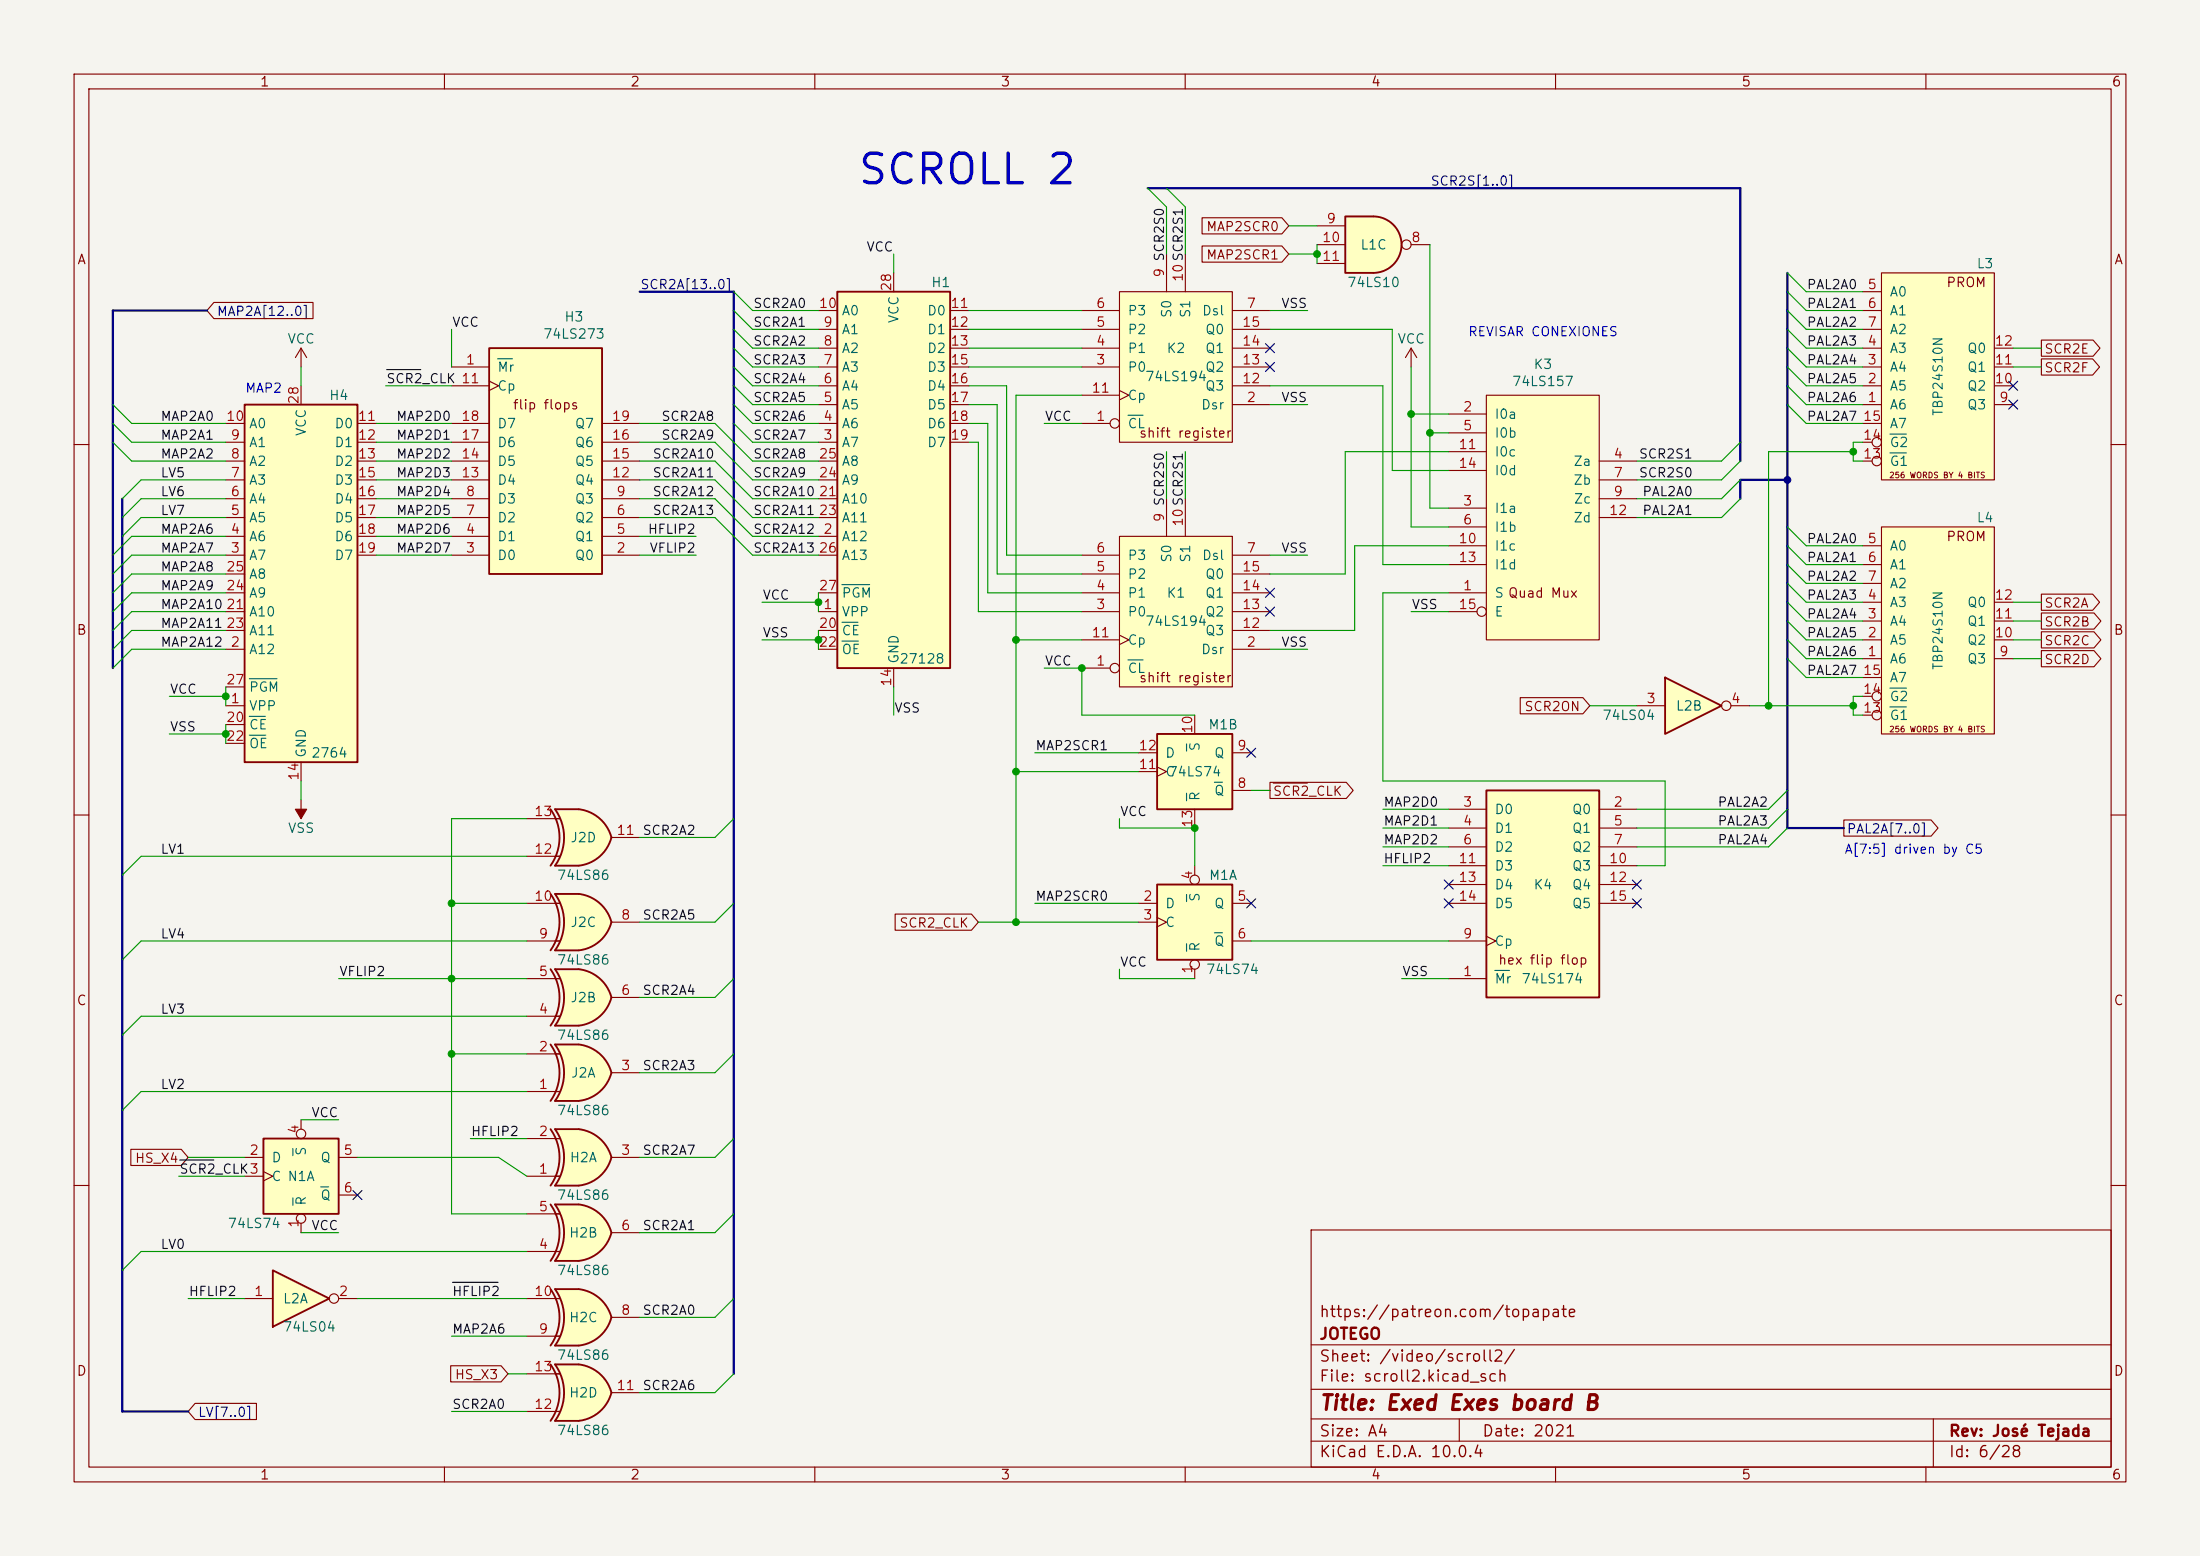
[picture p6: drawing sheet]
<svg xmlns="http://www.w3.org/2000/svg" width="297mm" height="210mm" viewBox="0 0 297 210" stroke-linecap="round" stroke-linejoin="round" font-family="sans-serif">
<path d="M0 0h297v210h-297z" fill="#f5f4ef" stroke="#f5f4ef" stroke-width=".14"/>
<g fill="none" stroke="#840000" stroke-width=".15">
<path d="M10 10h277v190h-277zM12 12h273v186h-273zM60 10v2M110 10v2M160 10v2M210 10v2M260 10v2M10 60h2M285 60h2M10 110h2M285 110h2M10 160h2"/>
<path d="M177 166h108v32h-108zM285 160h2M60 198v2M110 198v2M160 198v2M177 194.5h108M177 191.5h108M177 187.5h108M177 181.5h108M197 191.5v3M210 198v2M260 198v2"/>
<path d="M261 191.5v6.5"/>
</g>
<path d="M66 47h15.3v30.5h-15.3z" fill="#ffffc2"/>
<path d="M66 47h15.3v30.5h-15.3z" fill="none" stroke="#840000" stroke-width=".25"/>
<g fill="none" stroke="#840000" stroke-width=".15">
<path d="M61 49.5h5M61 52.1h5M61 59.7h5M61 57.2h5M66 51.4l1.3 .7-1.3 .6M81.3 59.7h5.1M81.3 57.2h5.1M61 74.9h5M61 72.4h5M61 69.9h5M61 67.3h5M61 64.8h5"/>
<path d="M61 62.2h5M81.3 74.9h5.1M81.3 72.4h5.1M81.3 69.9h5.1M81.3 67.3h5.1M81.3 64.8h5.1M81.3 62.2h5.1"/>
</g>
<path d="M67.2 48.4h2" fill="none" stroke="#006464" stroke-width=".15"/>
<path d="M74.9 152.4h3.2M74.9 160h3.2" fill="none" stroke="#ffffc2" stroke-width=".14"/>
<g fill="#ffffc2" stroke="#ffffc2" stroke-width=".14">
<path d="M78.1 152.4a5.2 5.2 0 0 1 4.4 3.8l-5 1.4z"/>
<path d="M77.6 154.9l4.9 1.3a5.1 5.1 0 0 1-4.4 3.8z"/>
</g>
<path d="M74.9 152.4h3.2v7.6h-3.2a6.6 6.6 0 0 0 0-7.6z" fill="#ffffc2"/>
<path d="M74.3 152.4a6.6 6.6 0 0 1 0 7.6M78.1 152.4h-3.2a6.6 6.6 0 0 1 0 7.6h3.2M78.1 152.4a5.2 5.2 0 0 1 4.4 3.8 5.2 5.2 0 0 1-4.4 3.8" fill="none" stroke="#840000" stroke-width=".25"/>
<path d="M71.1 158.8h4.5M71.1 153.7h4.5M82.5 156.2h3.9" fill="none" stroke="#840000" stroke-width=".15"/>
<path d="M74.9 138.4h3.2M74.9 130.8h3.2" fill="none" stroke="#ffffc2" stroke-width=".14"/>
<g fill="#ffffc2" stroke="#ffffc2" stroke-width=".14">
<path d="M78.1 130.8a5.2 5.2 0 0 1 4.4 3.8l-5 1.4z"/>
<path d="M77.6 133.3l4.9 1.3a5.1 5.1 0 0 1-4.4 3.8z"/>
</g>
<path d="M74.9 130.8h3.2v7.6h-3.2a6.6 6.6 0 0 0 0-7.6z" fill="#ffffc2"/>
<path d="M74.3 130.8a6.6 6.6 0 0 1 0 7.6M78.1 130.8h-3.2a6.6 6.6 0 0 1 0 7.6h3.2M78.1 130.8a5.2 5.2 0 0 1 4.4 3.8 5.2 5.2 0 0 1-4.4 3.8" fill="none" stroke="#840000" stroke-width=".25"/>
<path d="M71.1 137.2h4.5M71.1 132.1h4.5M82.5 134.6h3.9" fill="none" stroke="#840000" stroke-width=".15"/>
<path d="M200.7 53.3h15.2v33.1h-15.2z" fill="#ffffc2"/>
<g fill="none" stroke="#840000" stroke-width=".15">
<path d="M195.6 55.9h5.1M195.6 58.4h5.1M200.7 53.3h15.2v33.1h-15.2zM195.6 68.6h5.1M195.6 71.1h5.1M195.6 73.7h5.1M195.6 61h5.1M195.6 76.2h5.1M195.6 63.5h5.1M215.9 62.2h5.1M215.9 64.8h5.1M215.9 67.3h5.1"/>
<path d="M215.9 69.9h5.1M195.6 80h5.1M195.6 82.6h3.8"/>
<circle cx="200" cy="82.5" r=".63"/>
</g>
<path d="M74.9 148.6h3.2M74.9 141h3.2" fill="none" stroke="#ffffc2" stroke-width=".14"/>
<g fill="#ffffc2" stroke="#ffffc2" stroke-width=".14">
<path d="M78.1 141a5.2 5.2 0 0 1 4.4 3.8l-5 1.3z"/>
<path d="M77.6 143.5l4.9 1.3a5.1 5.1 0 0 1-4.4 3.8z"/>
</g>
<path d="M74.9 141h3.2v7.6h-3.2a6.6 6.6 0 0 0 0-7.6z" fill="#ffffc2"/>
<path d="M74.3 141a6.6 6.6 0 0 1 0 7.6M78.1 141h-3.2a6.6 6.6 0 0 1 0 7.6h3.2M78.1 141a5.2 5.2 0 0 1 4.4 3.8 5.2 5.2 0 0 1-4.4 3.8" fill="none" stroke="#840000" stroke-width=".25"/>
<path d="M71.1 147.3h4.5M71.1 142.2h4.5M82.5 144.8h3.9" fill="none" stroke="#840000" stroke-width=".15"/>
<path d="M74.9 116.8h3.2M74.9 109.2h3.2" fill="none" stroke="#ffffc2" stroke-width=".14"/>
<g fill="#ffffc2" stroke="#ffffc2" stroke-width=".14">
<path d="M78.1 109.2a5.2 5.2 0 0 1 4.4 3.8l-5 1.4z"/>
<path d="M77.6 111.7l4.9 1.3a5.1 5.1 0 0 1-4.4 3.8z"/>
</g>
<path d="M74.9 109.2h3.2v7.6h-3.2a6.6 6.6 0 0 0 0-7.6z" fill="#ffffc2"/>
<path d="M74.3 109.2a6.6 6.6 0 0 1 0 7.6M78.1 109.2h-3.2a6.6 6.6 0 0 1 0 7.6h3.2M78.1 109.2a5.2 5.2 0 0 1 4.4 3.8 5.2 5.2 0 0 1-4.4 3.8" fill="none" stroke="#840000" stroke-width=".25"/>
<path d="M71.1 115.6h4.5M71.1 110.5h4.5M82.5 113h3.9" fill="none" stroke="#840000" stroke-width=".15"/>
<path d="M74.9 128.3h3.2M74.9 120.7h3.2" fill="none" stroke="#ffffc2" stroke-width=".14"/>
<g fill="#ffffc2" stroke="#ffffc2" stroke-width=".14">
<path d="M78.1 120.6a5.2 5.2 0 0 1 4.4 3.9l-5 1.3z"/>
<path d="M77.6 123.2l4.9 1.3a5.1 5.1 0 0 1-4.4 3.8z"/>
</g>
<path d="M74.9 120.7h3.2v7.6h-3.2a6.6 6.6 0 0 0 0-7.6z" fill="#ffffc2"/>
<path d="M74.3 120.7a6.6 6.6 0 0 1 0 7.6M78.1 120.7h-3.2a6.6 6.6 0 0 1 0 7.6h3.2M78.1 120.6a5.2 5.2 0 0 1 4.4 3.9 5.2 5.2 0 0 1-4.4 3.8" fill="none" stroke="#840000" stroke-width=".25"/>
<path d="M71.1 127h4.5M71.1 121.9h4.5M82.5 124.5h3.9" fill="none" stroke="#840000" stroke-width=".15"/>
<path d="M74.9 170.2h3.2M74.9 162.6h3.2" fill="none" stroke="#ffffc2" stroke-width=".14"/>
<g fill="#ffffc2" stroke="#ffffc2" stroke-width=".14">
<path d="M78.1 162.6a5.2 5.2 0 0 1 4.4 3.8l-5 1.3z"/>
<path d="M77.6 165.1l4.9 1.3a5.1 5.1 0 0 1-4.4 3.8z"/>
</g>
<path d="M74.9 162.6h3.2v7.6h-3.2a6.6 6.6 0 0 0 0-7.6z" fill="#ffffc2"/>
<path d="M74.3 162.6a6.6 6.6 0 0 1 0 7.6M78.1 162.6h-3.2a6.6 6.6 0 0 1 0 7.6h3.2M78.1 162.6a5.2 5.2 0 0 1 4.4 3.8 5.2 5.2 0 0 1-4.4 3.8" fill="none" stroke="#840000" stroke-width=".25"/>
<path d="M71.1 168.9h4.5M71.1 163.8h4.5M82.5 166.4h3.9" fill="none" stroke="#840000" stroke-width=".15"/>
<path d="M74.9 174h3.2M74.9 181.6h3.2" fill="none" stroke="#ffffc2" stroke-width=".14"/>
<g fill="#ffffc2" stroke="#ffffc2" stroke-width=".14">
<path d="M78.1 174a5.2 5.2 0 0 1 4.4 3.8l-5 1.4z"/>
<path d="M77.6 176.5l4.9 1.3a5.1 5.1 0 0 1-4.4 3.8z"/>
</g>
<path d="M74.9 174h3.2v7.6h-3.2a6.6 6.6 0 0 0 0-7.6z" fill="#ffffc2"/>
<path d="M74.3 174a6.6 6.6 0 0 1 0 7.6M78.1 174h-3.2a6.6 6.6 0 0 1 0 7.6h3.2M78.1 174a5.2 5.2 0 0 1 4.4 3.8 5.2 5.2 0 0 1-4.4 3.8" fill="none" stroke="#840000" stroke-width=".25"/>
<path d="M71.1 175.3h4.5M82.5 177.8h3.9M71.1 180.3h4.5" fill="none" stroke="#840000" stroke-width=".15"/>
<path d="M254 71.1h15.2v28h-15.2z" fill="#ffffc2"/>
<g fill="none" stroke="#840000" stroke-width=".15">
<path d="M251.5 73.7h2.5M251.5 76.2h2.5M251.5 78.7h2.5M254 71.1h15.2v28h-15.2zM251.5 88.9h2.5M251.5 86.4h2.5M251.5 83.8h2.5M251.5 81.3h2.5M251.5 96.5h1.2M251.5 94h1.2M251.5 91.4h2.5M269.2 88.9h2.6"/>
<path d="M269.2 86.4h2.6M269.2 83.8h2.6M269.2 81.3h2.6"/>
<circle cx="253.4" cy="96.5" r=".63"/>
<circle cx="253.4" cy="94" r=".63"/>
</g>
<path d="M255.1 95.4h2.3M255.1 92.9h2.3" fill="none" stroke="#006464" stroke-width=".15"/>
<path d="M113 39.4h15.3v50.8h-15.3z" fill="#ffffc2"/>
<path d="M113 39.4h15.3v50.8h-15.3z" fill="none" stroke="#840000" stroke-width=".25"/>
<g fill="none" stroke="#840000" stroke-width=".15">
<path d="M120.6 36.8v2.6M110.5 59.7h2.5M110.5 57.2h2.5M110.5 54.6h2.5M110.5 52.1h2.5M110.5 49.5h2.5M110.5 47h2.5M110.5 44.5h2.5M110.5 41.9h2.5M128.3 59.7h2.5M128.3 57.2h2.5M128.3 54.6h2.5"/>
<path d="M128.3 52.1h2.5M128.3 49.5h2.5M128.3 47h2.5M128.3 44.5h2.5M128.3 41.9h2.5M110.5 72.4h2.5M110.5 67.3h2.5M110.5 69.9h2.5M110.5 64.8h2.5M110.5 62.2h2.5M110.5 74.9h2.5M110.5 82.6h2.5"/>
<path d="M110.5 85.1h2.5M110.5 87.6h2.5M110.5 80h2.5M120.6 90.2v2.5"/>
</g>
<path d="M113.7 78.9h3.7M113.7 84h2.1M113.7 86.5h2.2" fill="none" stroke="#006464" stroke-width=".15"/>
<path d="M151.1 72.4h15.3v20.3h-15.3z" fill="#ffffc2"/>
<g fill="none" stroke="#840000" stroke-width=".15">
<path d="M146 77.5h5.1M146 74.9h5.1M151.1 72.4h15.3v20.3h-15.3zM157.5 67.3v5.1M160 67.3v5.1M166.4 77.5h5M166.4 74.9h5M146 90.2h3.9M146 82.6h5.1M146 80h5.1M146 86.4h5.1M151.1 85.7l1.3 .7-1.3 .6"/>
<path d="M166.4 87.6h5M166.4 82.6h5M166.4 80h5M166.4 85.1h5"/>
<circle cx="150.5" cy="90.2" r=".63"/>
</g>
<path d="M152.3 89.1h2" fill="none" stroke="#006464" stroke-width=".15"/>
<path d="M185.4 29.2a3.8 3.8 0 0 1 3.8 3.8 3.8 3.8 0 0 1-3.8 3.8z" fill="#ffffc2" stroke="#ffffc2" stroke-width=".14"/>
<path d="M181.6 29.2h3.8v7.6h-3.8z" fill="#ffffc2"/>
<path d="M181.6 29.2h3.8a3.8 3.8 0 0 1 3.8 3.8 3.8 3.8 0 0 1-3.8 3.8h-3.8z" fill="none" stroke="#840000" stroke-width=".25"/>
<g fill="none" stroke="#840000" stroke-width=".15">
<path d="M177.8 33h3.8M177.8 30.5h3.8M177.8 35.6h3.8M190.5 33h2.5"/>
<circle cx="189.9" cy="33" r=".63"/>
</g>
<path d="M33 54.6h15.3v48.3h-15.3z" fill="#ffffc2"/>
<path d="M33 54.6h15.3v48.3h-15.3z" fill="none" stroke="#840000" stroke-width=".25"/>
<g fill="none" stroke="#840000" stroke-width=".15">
<path d="M30.5 59.7h2.5M30.5 57.2h2.5M40.6 52.1v2.5M48.3 59.7h2.5M48.3 57.2h2.5M190.5 47l-.8 1.3M190.5 47l.8 1.3M190.5 47v2.5M30.5 74.9h2.5M30.5 72.4h2.5M30.5 69.9h2.5M30.5 67.3h2.5"/>
<path d="M30.5 64.8h2.5M30.5 62.2h2.5M30.5 77.5h2.5M48.3 74.9h2.5M48.3 72.4h2.5M48.3 69.9h2.5M48.3 67.3h2.5M48.3 64.8h2.5M48.3 62.2h2.5M30.5 95.3h2.5M30.5 87.6h2.5M30.5 97.8h2.5"/>
<path d="M30.5 82.6h2.5M30.5 85.1h2.5M30.5 80h2.5M30.5 92.7h2.5M30.5 100.3h2.5M40.6 102.9v2.5"/>
</g>
<path d="M33.7 96.7h2.1M33.7 99.2h2.2M33.7 91.6h3.7" fill="none" stroke="#006464" stroke-width=".15"/>
<path d="M151.1 39.4h15.3v20.3h-15.3z" fill="#ffffc2"/>
<g fill="none" stroke="#840000" stroke-width=".15">
<path d="M151.1 39.4h15.3v20.3h-15.3zM157.5 34.3v5.1M160 34.3v5.1M40.6 47l-.7 1.3M40.6 47l.8 1.3M40.6 47v2.5M146 57.2h3.9M146 49.5h5.1M146 47h5.1M146 44.5h5.1M146 41.9h5.1M146 53.3h5.1"/>
<path d="M151.1 52.7l1.3 .6-1.3 .7M166.4 54.6h5M166.4 49.5h5M166.4 47h5M166.4 44.5h5M166.4 41.9h5M166.4 52.1h5"/>
<circle cx="150.5" cy="57.1" r=".63"/>
</g>
<path d="M152.3 56h2" fill="none" stroke="#006464" stroke-width=".15"/>
<path d="M254 36.8h15.2v28h-15.2z" fill="#ffffc2"/>
<g fill="none" stroke="#840000" stroke-width=".15">
<path d="M251.5 39.4h2.5M254 36.8h15.2v28h-15.2zM251.5 54.6h2.5M251.5 52.1h2.5M251.5 49.5h2.5M251.5 47h2.5M251.5 41.9h2.5M251.5 44.5h2.5M251.5 59.7h1.2M251.5 57.2h2.5M269.2 54.6h2.6M269.2 52.1h2.6"/>
<path d="M269.2 49.5h2.6M269.2 47h2.6M251.5 62.2h1.2"/>
<circle cx="253.4" cy="59.7" r=".63"/>
<circle cx="253.4" cy="62.2" r=".63"/>
</g>
<path d="M255.1 58.6h2.3M255.1 61.1h2.3" fill="none" stroke="#006464" stroke-width=".15"/>
<path d="M74.9 191.8h3.2M74.9 184.2h3.2" fill="none" stroke="#ffffc2" stroke-width=".14"/>
<g fill="#ffffc2" stroke="#ffffc2" stroke-width=".14">
<path d="M78.1 184.1a5.2 5.2 0 0 1 4.4 3.9l-5 1.3z"/>
<path d="M77.6 186.7l4.9 1.3a5.1 5.1 0 0 1-4.4 3.8z"/>
</g>
<path d="M74.9 184.2h3.2v7.6h-3.2a6.6 6.6 0 0 0 0-7.6z" fill="#ffffc2"/>
<path d="M74.3 184.2a6.6 6.6 0 0 1 0 7.6M78.1 184.2h-3.2a6.6 6.6 0 0 1 0 7.6h3.2M78.1 184.1a5.2 5.2 0 0 1 4.4 3.9 5.2 5.2 0 0 1-4.4 3.8" fill="none" stroke="#840000" stroke-width=".25"/>
<path d="M71.1 190.5h4.5M71.1 185.4h4.5M82.5 188h3.9" fill="none" stroke="#840000" stroke-width=".15"/>
<path d="M224.8 91.4l7.6 3.9-7.6 3.8z" fill="#ffffc2"/>
<path d="M224.8 91.4l7.6 3.9-7.6 3.8z" fill="none" stroke="#840000" stroke-width=".25"/>
<g fill="none" stroke="#840000" stroke-width=".15">
<path d="M221 95.3h3.8M233.7 95.3h2.5M40.6 108v2.5"/>
<circle cx="233" cy="95.2" r=".63"/>
</g>
<path d="M39.9 109.2h1.5l-.8 1.3z" fill="#840000" stroke="#840000" stroke-width=".15"/>
<path d="M200.7 106.7h15.2v27.9h-15.2z" fill="#ffffc2"/>
<path d="M200.7 106.7h15.2v27.9h-15.2z" fill="none" stroke="#840000" stroke-width=".25"/>
<g fill="none" stroke="#840000" stroke-width=".15">
<path d="M195.6 109.2h5.1M195.6 111.8h5.1M195.6 114.3h5.1M195.6 116.8h5.1M195.6 119.4h5.1M215.9 109.2h5.1M215.9 111.8h5.1M215.9 114.3h5.1M215.9 116.8h5.1M215.9 119.4h5.1M195.6 132.1h5.1M195.6 127h5.1"/>
<path d="M195.6 121.9h5.1M200.7 126.4l1.2 .6-1.2 .6M215.9 121.9h5.1"/>
</g>
<path d="M201.8 131h2" fill="none" stroke="#006464" stroke-width=".15"/>
<path d="M156.2 119.4h10.2v10.1h-10.2z" fill="#ffffc2"/>
<path d="M156.2 119.4h10.2v10.1h-10.2z" fill="none" stroke="#840000" stroke-width=".25"/>
<g fill="none" stroke="#840000" stroke-width=".15">
<path d="M161.3 116.8v1.3M153.7 121.9h2.5M153.7 124.5h2.5M156.2 123.8l1.3 .7-1.3 .6M161.3 130.8v1.3M166.4 121.9h2.5M166.4 127h2.5"/>
<circle cx="161.3" cy="118.7" r=".63"/>
<circle cx="161.3" cy="130.2" r=".63"/>
</g>
<path d="M160.2 120.7v1M160.2 127.4v1M163.9 125.9h1.1" fill="none" stroke="#006464" stroke-width=".15"/>
<path d="M156.2 99.1h10.2v10.1h-10.2z" fill="#ffffc2"/>
<path d="M156.2 99.1h10.2v10.1h-10.2z" fill="none" stroke="#840000" stroke-width=".25"/>
<path d="M161.3 96.5v2.6M153.7 101.6h2.5M153.7 104.1h2.5M156.2 103.5l1.3 .6-1.3 .7M161.3 109.2v2.6M166.4 106.7h2.5M166.4 101.6h2.5" fill="none" stroke="#840000" stroke-width=".15"/>
<path d="M160.2 100.4v1M160.2 107.1v1M163.9 105.6h1.1" fill="none" stroke="#006464" stroke-width=".15"/>
<path d="M36.8 171.5l7.6 3.8-7.6 3.8z" fill="#ffffc2"/>
<path d="M36.8 171.5l7.6 3.8-7.6 3.8z" fill="none" stroke="#840000" stroke-width=".25"/>
<g fill="none" stroke="#840000" stroke-width=".15">
<path d="M33 175.3h3.8M45.7 175.3h2.6"/>
<circle cx="45.1" cy="175.3" r=".63"/>
</g>
<path d="M35.6 153.7h10.1v10.1h-10.1z" fill="#ffffc2"/>
<path d="M35.6 153.7h10.1v10.1h-10.1z" fill="none" stroke="#840000" stroke-width=".25"/>
<g fill="none" stroke="#840000" stroke-width=".15">
<path d="M162.3 33.2h10.8l.9 1.1-.9 1.1h-10.8zM162.3 29.4h10.8l.9 1.1-.9 1.1h-10.8zM28.9 40.8h13.4v2.2h-13.4l-1-1.1zM275.6 45.9h7l.9 1.1-.9 1.1h-7zM275.6 48.4h6.9l.9 1.1-.9 1.1h-6.9zM205.2 94.2h8.5l.9 1.1-.9 1h-8.5zM275.6 85.3h7.1l.9 1.1-.9 1h-7.1zM275.6 82.7h7.1l.9 1.1-.9 1.1h-7.1zM275.6 87.8h7.1l.9 1.1-.9 1.1h-7.1zM275.6 80.2h6.9l.9 1.1-.9 1.1h-6.9zM171.4 105.6h10.4l.9 1.1-.9 1.1h-10.4zM171.9 105.7h4.6"/>
<path d="M248.9 110.7h11.8l.9 1.1-.9 1h-11.8zM120.8 123.4h10.3l1 1.1-1 1h-10.3zM17.7 155.1h6.8l.9 1.1-.9 1.1h-6.8zM33 156.2h2.6M33 158.8h2.6M35.6 158.1l1.2 .7-1.2 .6M40.6 151.1v1.3M45.7 156.2h2.6M40.6 165.1v1.3M45.7 161.3h2.6M26.3 189.4h8.3v2.2h-8.3l-.9-1.1zM60.8 184.3h6.8l1 1.1-1 1.1h-6.8z"/>
<circle cx="40.6" cy="153" r=".63"/>
<circle cx="40.6" cy="164.5" r=".63"/>
</g>
<path d="M39.5 155v1M39.5 161.7v1M43.3 160.2h1.1" fill="none" stroke="#006464" stroke-width=".15"/>
<path d="M52.2 49.9h4.6M24.3 156.6h4.6M61.1 173.1h6.1" fill="none" stroke="#0f0f0f" stroke-width=".15"/>
<path d="M86.4 39.4h12.7v146M154.9 25.4h80v36.8M241.3 36.8v75h7.6M27.9 41.9h-12.7v48.3M16.5 67.3v123.2h8.9M241.3 64.8h-6.4v2.5" fill="none" stroke="#000084" stroke-width=".3"/>
<g fill="none" stroke="#009600" stroke-width=".15">
<path d="M99.1 39.4l2.5 2.5h8.9M120.6 34.3v2.5M154.9 25.4l2.6 2.5v6.4M157.5 25.4l2.5 2.5v6.4M174 30.5h3.8M174 34.3h3.8M177.8 33v2.6M193 33v35.6h2.6M241.3 39.4l2.5 2.5h7.7M241.3 36.8l2.5 2.6h7.7M15.2 57.2l2.6 2.5h12.7M15.2 54.6l2.6 2.6h12.7"/>
<path d="M15.2 59.7l2.6 2.5h12.7M40.6 49.5v2.6M50.8 59.7h10.2M50.8 57.2h10.2M52.1 52.1h8.9M61 44.5v5M86.4 59.7h10.1l5.1 5.1h8.9M86.4 57.2h10.1l5.1 5h8.9M99.1 47l2.5 2.5h8.9M99.1 44.5l2.5 2.5h8.9M99.1 57.2l2.5 2.5h8.9M99.1 49.5l2.5 2.6h8.9"/>
<path d="M99.1 54.6l2.5 2.6h8.9M99.1 52.1l2.5 2.5h8.9M99.1 41.9l2.5 2.6h8.9M130.8 59.7h1.3v22.9h13.9M130.8 49.5h15.2M130.8 47h15.2M130.8 52.1h5.1v22.8h10.1M130.8 57.2h2.5v22.8h12.7M130.8 54.6h3.8v22.9h11.4M130.8 41.9h15.2M130.8 44.5h15.2M141 57.2h5"/>
<path d="M146 53.3h-8.8v71.2M171.4 52.1h15.3v24.1h8.9M171.4 54.6h5.1M171.4 41.9h5.1M171.4 44.5h16.6v19h7.6M190.5 49.5v21.6h5.1M190.5 55.9h5.1M193 58.4h2.6M234.9 59.7l-2.5 2.5h-11.4M241.3 47l2.5 2.5h7.7M241.3 44.5l2.5 2.5h7.7M241.3 49.5l2.5 2.6h7.7"/>
<path d="M241.3 54.6l2.5 2.6h7.7M241.3 52.1l2.5 2.5h7.7M241.3 41.9l2.5 2.6h7.7M251.5 59.7h-1.3v2.5h1.3M271.8 49.5h3.8M271.8 47h3.8M30.5 64.8h-11.5l-2.5 2.5M30.5 69.9h-11.5l-2.5 2.5M30.5 67.3h-11.5l-2.5 2.6M30.5 72.4h-12.7l-2.6 2.5M30.5 74.9h-12.7l-2.6 2.6M30.5 77.5h-12.7l-2.6 2.5"/>
<path d="M50.8 62.2h10.2M50.8 64.8h10.2M50.8 69.9h10.2M50.8 67.3h10.2M50.8 72.4h10.2M50.8 74.9h10.2M86.4 62.2h10.1l5.1 5.1h8.9M86.4 64.8h10.1l5.1 5.1h8.9M86.4 69.9h10.1l5.1 5h8.9M86.4 67.3h10.1l5.1 5.1h8.9M86.4 72.4h7.6M86.4 74.9h7.6"/>
<path d="M157.5 61v6.3M160 61v6.3M171.4 74.9h5.1M195.6 73.7h-12.7v11.4h-11.5M195.6 61h-14v16.5h-10.2M234.9 62.2l-2.5 2.6h-11.4M234.9 67.3l-2.5 2.6h-11.4M234.9 64.8l-2.5 2.5h-11.4M241.3 78.7l2.5 2.6h7.7M241.3 71.1l2.5 2.6h7.7M241.3 76.2l2.5 2.5h7.7M241.3 73.7l2.5 2.5h7.7"/>
<path d="M250.2 61h-11.4v34.3M22.9 94h7.6M22.9 99.1h7.6M30.5 82.6h-12.7l-2.6 2.5M30.5 80h-12.7l-2.6 2.6M30.5 85.1h-12.7l-2.6 2.5M30.5 87.6h-12.7l-2.6 2.6M30.5 92.7v2.6M30.5 97.8v2.5M102.9 81.3h7.6M102.9 86.4h7.6M110.5 80v2.6"/>
<path d="M110.5 85.1v2.5M120.6 92.7v3.8M137.2 86.4h8.8M141 90.2h5v6.3h15.3M171.4 87.6h5.1M190.5 82.6h5.1M195.6 80h-8.9v25.4h38.1v11.4h-3.8M214.6 95.3h6.4M236.2 95.3h14M241.3 83.8l2.5 2.6h7.7M241.3 81.3l2.5 2.5h7.7M241.3 86.4l2.5 2.5h7.7"/>
<path d="M241.3 88.9l2.5 2.5h7.7M251.5 94h-1.3v2.5h1.3M271.8 81.3h3.8M271.8 86.4h3.8M271.8 83.8h3.8M271.8 88.9h3.8M40.6 105.4v2.6M71.1 110.5h-10.1v53.3h10.1M71.1 115.6h-52.1l-2.5 2.5M99.1 110.5l-2.6 2.5h-10.1M137.2 104.1h16.5M139.7 101.6h14"/>
<path d="M151.1 110.5v1.3h10.2v5M168.9 106.7h2.5M186.7 111.8h8.9M186.7 114.3h8.9M186.7 109.2h8.9M186.7 116.8h8.9M241.3 109.2l-2.5 2.6h-17.8M241.3 111.8l-2.5 2.5h-17.8M241.3 106.7l-2.5 2.5h-17.8M45.7 132.1h25.4M61 121.9h10.1M71.1 127h-52.1l-2.5 2.5"/>
<path d="M71.1 137.2h-52.1l-2.5 2.5M99.1 121.9l-2.6 2.6h-10.1M99.1 132.1l-2.6 2.5h-10.1M132.1 124.5h21.6M139.7 121.9h14M151.1 130.8v1.3h10.2M168.9 127h26.7M189.2 132.1h6.4M24.1 158.8h8.9M25.4 156.2h7.6M40.6 151.1h5.1M48.3 156.2h19l3.8 2.6"/>
<path d="M61 142.2h10.1M63.5 153.7h7.6M71.1 147.3h-52.1l-2.5 2.6M99.1 142.2l-2.6 2.6h-10.1M99.1 153.7l-2.6 2.5h-10.1M25.4 175.3h7.6M40.6 166.4h5.1M48.3 175.3h22.8M71.1 168.9h-52.1l-2.5 2.6M99.1 163.8l-2.6 2.6h-10.1M99.1 175.3l-2.6 2.5h-10.1M61 180.3h10.1"/>
<path d="M61 190.5h10.1M68.6 185.4h2.5M99.1 185.4l-2.6 2.6h-10.1"/>
</g>
<g fill="none" stroke="#000084" stroke-width=".15">
<path d="M170.8 46.4l1.3 1.2M170.8 48.9l1.3 1.2M172.1 46.4l-1.3 1.2M172.1 48.9l-1.3 1.2M271.2 54l1.2 1.2M271.2 51.5l1.2 1.2M272.4 54l-1.2 1.2M272.4 51.5l-1.2 1.2M170.8 79.4l1.3 1.2M172.1 79.4l-1.3 1.2M170.8 81.9l1.3 1.3M172.1 81.9l-1.3 1.3"/>
<path d="M168.3 101l1.2 1.2M169.5 101l-1.2 1.2M195 118.8l1.2 1.2M196.2 118.8l-1.2 1.2M220.4 118.8l1.2 1.2M221.6 118.8l-1.2 1.2M168.3 121.3l1.2 1.2M169.5 121.3l-1.2 1.2M195 121.3l1.2 1.2M196.2 121.3l-1.2 1.2M220.4 121.3l1.2 1.2M221.6 121.3l-1.2 1.2"/>
<path d="M47.7 160.7l1.2 1.2M48.9 160.7l-1.2 1.2"/>
</g>
<g fill="#009600" stroke="#009600" stroke-width=".14">
<circle cx="238.8" cy="95.3" r=".46"/>
<circle cx="250.2" cy="95.3" r=".46"/>
<circle cx="161.3" cy="111.8" r=".46"/>
<circle cx="146" cy="90.2" r=".46"/>
<circle cx="190.5" cy="55.9" r=".46"/>
<circle cx="193" cy="58.4" r=".46"/>
<circle cx="177.8" cy="34.3" r=".46"/>
<circle cx="250.2" cy="61" r=".46"/>
<circle cx="137.2" cy="104.1" r=".46"/>
<circle cx="137.2" cy="124.5" r=".46"/>
<circle cx="110.5" cy="86.4" r=".46"/>
<circle cx="137.2" cy="86.4" r=".46"/>
<circle cx="110.5" cy="81.3" r=".46"/>
<circle cx="30.5" cy="94" r=".46"/>
<circle cx="61" cy="121.9" r=".46"/>
<circle cx="61" cy="132.1" r=".46"/>
<circle cx="30.5" cy="99.1" r=".46"/>
<circle cx="61" cy="142.2" r=".46"/>
</g>
<circle cx="241.3" cy="64.8" r=".46" fill="#000084" stroke="#000084" stroke-width=".14"/>
<text font-size="4" fill="#0000c2" x="115.6" y="25.9">SCROLL 2</text>
<text font-size="2" fill="#840000" x="178" y="190.8">Title: Exed Exes board B</text>
<g font-size="1.5" fill="#840000">
<text x="178" y="178.2">https://patreon.com/topapate</text>
<text x="178" y="184.2">Sheet: /video/scroll2/</text>
<text x="178" y="181.2">JOTEGO</text>
<text x="178" y="186.9">File: scroll2.kicad_sch</text>
<text x="178" y="197.1">KiCad E.D.A. 10.0.4</text>
<text x="178" y="194.3">Size: A4</text>
<text x="200" y="194.3">Date: 2021</text>
<text x="263" y="194.3">Rev: José Tejada</text>
<text x="263" y="197.1">Id: 6/28</text>
</g>
<g font-size="1.3" fill="#840000">
<text x="35" y="12">1</text>
<text x="85" y="12">2</text>
<text x="135" y="12">3</text>
<text x="185" y="12">4</text>
<text x="235" y="12">5</text>
<text x="285" y="12">6</text>
<text x="10.3" y="36">A</text>
<text x="285.3" y="36">A</text>
<text x="262.7" y="39.1">PROM</text>
<text x="69.1" y="55.6">flip flops</text>
<text x="153.7" y="59.4">shift register</text>
<text x="262.7" y="73.4">PROM</text>
<text x="10.3" y="86">B</text>
<text x="285.3" y="86">B</text>
<text x="153.7" y="92.4">shift register</text>
<text x="202.2" y="130.5">hex flip flop</text>
<text x="10.3" y="136">C</text>
<text x="285.3" y="136">C</text>
<text x="10.3" y="186">D</text>
<text x="285.3" y="186">D</text>
<text x="35" y="200">1</text>
<text x="85" y="200">2</text>
<text x="135" y="200">3</text>
<text x="185" y="200">4</text>
<text x="235" y="200">5</text>
<text x="285" y="200">6</text>
</g>
<g font-size="1.3" fill="#a90000">
<text x="178.4" y="33">10</text>
<text x="178.4" y="35.5">11</text>
<text x="179" y="30.5">9</text>
<text x="190.4" y="33">8</text>
<text x="110.4" y="41.9">10</text>
<text x="120.6" y="39.4" transform="rotate(-90 120.6 39.4)">28</text>
<text x="128.2" y="41.9">11</text>
<text x="147.9" y="41.9">6</text>
<text x="157.5" y="37.5" transform="rotate(-90 157.5 37.5)">9 SCR2S0</text>
<text x="160" y="38.1" transform="rotate(-90 160 38.1)">10SCR2S1</text>
<text x="168.2" y="41.9">7</text>
<text x="252" y="39.3">5</text>
<text x="252" y="41.9">6</text>
<text x="111.1" y="47">8</text>
<text x="111.1" y="44.4">9</text>
<text x="128.2" y="44.4">12</text>
<text x="128.2" y="47">13</text>
<text x="147.9" y="47">4</text>
<text x="147.9" y="44.4">5</text>
<text x="167.6" y="47">14</text>
<text x="167.6" y="44.4">15</text>
<text x="252" y="47">4</text>
<text x="252" y="44.4">7</text>
<text x="269.2" y="47">12</text>
<text x="62.8" y="49.5">1</text>
<text x="111.1" y="52">6</text>
<text x="111.1" y="49.5">7</text>
<text x="128.2" y="49.5">15</text>
<text x="128.2" y="52">16</text>
<text x="147.3" y="53.3">11</text>
<text x="147.9" y="49.5">3</text>
<text x="167.6" y="52">12</text>
<text x="167.6" y="49.5">13</text>
<text x="252" y="52">2</text>
<text x="252" y="49.5">3</text>
<text x="269.2" y="52">10</text>
<text x="269.2" y="49.5">11</text>
<text x="30.4" y="57.1">10</text>
<text x="31" y="59.7">9</text>
<text x="40.6" y="54.7" transform="rotate(-90 40.6 54.7)">28</text>
<text x="48.2" y="57.1">11</text>
<text x="48.2" y="59.7">12</text>
<text x="62.2" y="59.7">17</text>
<text x="62.2" y="57.1">18</text>
<text x="82.5" y="59.7">16</text>
<text x="82.5" y="57.1">19</text>
<text x="111.1" y="59.7">3</text>
<text x="111.1" y="57.1">4</text>
<text x="111.1" y="54.6">5</text>
<text x="128.2" y="54.6">17</text>
<text x="128.2" y="57.1">18</text>
<text x="128.2" y="59.7">19</text>
<text x="147.9" y="57.1">1</text>
<text x="168.2" y="54.6">2</text>
<text x="197.4" y="55.9">2</text>
<text x="197.4" y="58.4">5</text>
<text x="251.4" y="59.7">14</text>
<text x="251.4" y="57.1">15</text>
<text x="252" y="54.6">1</text>
<text x="269.8" y="54.6">9</text>
<text x="31" y="64.7">7</text>
<text x="31" y="62.2">8</text>
<text x="48.2" y="62.2">13</text>
<text x="48.2" y="64.7">15</text>
<text x="62.2" y="64.7">13</text>
<text x="62.2" y="62.2">14</text>
<text x="82.5" y="64.7">12</text>
<text x="82.5" y="62.2">15</text>
<text x="110.4" y="64.7">24</text>
<text x="110.4" y="62.2">25</text>
<text x="196.8" y="60.9">11</text>
<text x="196.8" y="63.5">14</text>
<text x="217.7" y="62.2">4</text>
<text x="217.7" y="64.7">7</text>
<text x="251.4" y="62.2">13</text>
<text x="31" y="69.8">5</text>
<text x="31" y="67.3">6</text>
<text x="48.2" y="67.3">16</text>
<text x="48.2" y="69.8">17</text>
<text x="62.8" y="69.8">7</text>
<text x="62.8" y="67.3">8</text>
<text x="83.1" y="69.8">6</text>
<text x="83.1" y="67.3">9</text>
<text x="110.4" y="67.3">21</text>
<text x="110.4" y="69.8">23</text>
<text x="157.5" y="70.6" transform="rotate(-90 157.5 70.6)">9 SCR2S0</text>
<text x="160" y="71.2" transform="rotate(-90 160 71.2)">10SCR2S1</text>
<text x="197.4" y="68.6">3</text>
<text x="197.4" y="71.1">6</text>
<text x="217.1" y="69.8">12</text>
<text x="217.7" y="67.3">9</text>
<text x="30.4" y="77.4">25</text>
<text x="31" y="74.9">3</text>
<text x="31" y="72.4">4</text>
<text x="48.2" y="72.4">18</text>
<text x="48.2" y="74.9">19</text>
<text x="62.8" y="74.9">3</text>
<text x="62.8" y="72.4">4</text>
<text x="83.1" y="74.9">2</text>
<text x="83.1" y="72.4">5</text>
<text x="110.4" y="74.9">26</text>
<text x="111.1" y="72.4">2</text>
<text x="147.9" y="77.4">5</text>
<text x="147.9" y="74.9">6</text>
<text x="167.6" y="77.4">15</text>
<text x="168.2" y="74.9">7</text>
<text x="196.8" y="73.6">10</text>
<text x="196.8" y="76.2">13</text>
<text x="252" y="73.6">5</text>
<text x="252" y="76.2">6</text>
<text x="30.4" y="82.5">21</text>
<text x="30.4" y="80">24</text>
<text x="110.4" y="80">27</text>
<text x="111.1" y="82.5">1</text>
<text x="147.9" y="82.5">3</text>
<text x="147.9" y="80">4</text>
<text x="167.6" y="82.5">13</text>
<text x="167.6" y="80">14</text>
<text x="196.8" y="82.5">15</text>
<text x="197.4" y="80">1</text>
<text x="252" y="83.8">3</text>
<text x="252" y="81.3">4</text>
<text x="252" y="78.7">7</text>
<text x="269.2" y="83.8">11</text>
<text x="269.2" y="81.3">12</text>
<text x="30.4" y="85.1">23</text>
<text x="31" y="87.6">2</text>
<text x="110.4" y="85.1">20</text>
<text x="110.4" y="87.6">22</text>
<text x="147.3" y="86.3">11</text>
<text x="167.6" y="85.1">12</text>
<text x="168.2" y="87.6">2</text>
<text x="252" y="88.9">1</text>
<text x="252" y="86.3">2</text>
<text x="269.2" y="86.3">10</text>
<text x="269.8" y="88.9">9</text>
<text x="30.4" y="92.7">27</text>
<text x="31" y="95.2">1</text>
<text x="120.6" y="92.8" transform="rotate(-90 120.6 92.8)">14</text>
<text x="147.9" y="90.1">1</text>
<text x="222.2" y="95.2">3</text>
<text x="233.6" y="95.2">4</text>
<text x="251.4" y="94">14</text>
<text x="251.4" y="91.4">15</text>
<text x="30.4" y="97.8">20</text>
<text x="30.4" y="100.3">22</text>
<text x="153.6" y="101.6">12</text>
<text x="161.3" y="99.1" transform="rotate(-90 161.3 99.1)">10</text>
<text x="166.9" y="101.6">9</text>
<text x="251.4" y="96.5">13</text>
<text x="40.6" y="105.5" transform="rotate(-90 40.6 105.5)">14</text>
<text x="153.6" y="104.1">11</text>
<text x="166.9" y="106.7">8</text>
<text x="72" y="110.5">13</text>
<text x="83.1" y="113">11</text>
<text x="161.3" y="111.8" transform="rotate(-90 161.3 111.8)">13</text>
<text x="197.4" y="109.2">3</text>
<text x="197.4" y="111.7">4</text>
<text x="217.7" y="109.2">2</text>
<text x="217.7" y="111.7">5</text>
<text x="72" y="115.5">12</text>
<text x="161.3" y="118.8" transform="rotate(-90 161.3 118.8)">4</text>
<text x="196.8" y="116.8">11</text>
<text x="196.8" y="119.4">13</text>
<text x="197.4" y="114.3">6</text>
<text x="217.1" y="116.8">10</text>
<text x="217.1" y="119.4">12</text>
<text x="217.7" y="114.3">7</text>
<text x="72" y="121.9">10</text>
<text x="83.7" y="124.4">8</text>
<text x="154.2" y="121.9">2</text>
<text x="154.2" y="124.4">3</text>
<text x="166.9" y="121.9">5</text>
<text x="196.8" y="121.9">14</text>
<text x="217.1" y="121.9">15</text>
<text x="72.6" y="127">9</text>
<text x="161.3" y="131.5" transform="rotate(-90 161.3 131.5)">1</text>
<text x="166.9" y="127">6</text>
<text x="197.4" y="127">9</text>
<text x="72.6" y="137.1">4</text>
<text x="72.6" y="132.1">5</text>
<text x="83.7" y="134.6">6</text>
<text x="197.4" y="132.1">1</text>
<text x="72.6" y="142.2">2</text>
<text x="72.6" y="147.3">1</text>
<text x="83.7" y="144.8">3</text>
<text x="40.6" y="153.1" transform="rotate(-90 40.6 153.1)">4</text>
<text x="72.6" y="153.6">2</text>
<text x="33.6" y="156.2">2</text>
<text x="46.3" y="156.2">5</text>
<text x="46.3" y="161.3">6</text>
<text x="72.6" y="158.7">1</text>
<text x="83.7" y="156.2">3</text>
<text x="40.6" y="165.8" transform="rotate(-90 40.6 165.8)">1</text>
<text x="72.6" y="163.8">5</text>
<text x="83.7" y="166.3">6</text>
<text x="72.6" y="168.9">4</text>
<text x="34.2" y="175.2">1</text>
<text x="45.6" y="175.2">2</text>
<text x="72" y="175.2">10</text>
<text x="83.7" y="177.8">8</text>
<text x="72" y="185.4">13</text>
<text x="72.6" y="180.3">9</text>
<text x="72" y="190.5">12</text>
<text x="83.1" y="187.9">11</text>
</g>
<g font-size="1.3" fill="#006464">
<text x="183.6" y="34">L1C</text>
<text x="125.6" y="39.1">H1</text>
<text x="181.8" y="39.1">74LS10</text>
<text x="255" y="40.3">A0</text>
<text x="38.7" y="46.7">VCC</text>
<text x="73.2" y="46">74LS273</text>
<text x="76.1" y="43.7">H3</text>
<text x="113.5" y="48">A2</text>
<text x="113.5" y="45.4">A1</text>
<text x="113.5" y="42.9">A0</text>
<text x="121.6" y="43.7" transform="rotate(-90 121.6 43.7)">VCC</text>
<text x="125.1" y="42.9">D0</text>
<text x="125.1" y="45.4">D1</text>
<text x="125.1" y="48">D2</text>
<text x="152.1" y="48">P1</text>
<text x="152.1" y="45.4">P2</text>
<text x="152.1" y="42.9">P3</text>
<text x="157.4" y="48">K2</text>
<text x="158.5" y="43" transform="rotate(-90 158.5 43)">S0</text>
<text x="161" y="43" transform="rotate(-90 161 43)">S1</text>
<text x="162.2" y="42.9">Dsl</text>
<text x="162.6" y="48">Q1</text>
<text x="162.6" y="45.4">Q0</text>
<text x="188.6" y="46.7">VCC</text>
<text x="255" y="48">A3</text>
<text x="255" y="42.9">A1</text>
<text x="255" y="45.4">A2</text>
<text x="265.5" y="48">Q0</text>
<text x="67.1" y="50.5">Mr</text>
<text x="67.1" y="53">Cp</text>
<text x="113.5" y="53">A4</text>
<text x="113.5" y="50.5">A3</text>
<text x="125.1" y="50.5">D3</text>
<text x="125.1" y="53">D4</text>
<text x="152.1" y="50.5">P0</text>
<text x="154.5" y="51.8">74LS194</text>
<text x="162.6" y="53">Q3</text>
<text x="162.6" y="50.5">Q2</text>
<text x="204" y="52.4">74LS157</text>
<text x="206.9" y="50.1">K3</text>
<text x="255" y="53">A5</text>
<text x="255" y="50.5">A4</text>
<text x="265.5" y="53">Q2</text>
<text x="265.5" y="50.5">Q1</text>
<text x="33.5" y="58.1">A0</text>
<text x="41.6" y="58.9" transform="rotate(-90 41.6 58.9)">VCC</text>
<text x="44.3" y="54.3">H4</text>
<text x="45.1" y="58.1">D0</text>
<text x="67.1" y="58.1">D7</text>
<text x="77.5" y="58.1">Q7</text>
<text x="113.5" y="58.1">A6</text>
<text x="113.5" y="55.6">A5</text>
<text x="125.1" y="55.6">D5</text>
<text x="125.1" y="58.1">D6</text>
<text x="152.1" y="58.1">CL</text>
<text x="152.1" y="54.3">Cp</text>
<text x="162.1" y="55.6">Dsr</text>
<text x="201.7" y="56.9">I0a</text>
<text x="201.7" y="59.4">I0b</text>
<text x="255" y="55.6">A6</text>
<text x="255" y="58.1">A7</text>
<text x="265.5" y="55.6">Q3</text>
<text x="33.5" y="65.7">A3</text>
<text x="33.5" y="63.2">A2</text>
<text x="33.5" y="60.7">A1</text>
<text x="45.1" y="60.7">D1</text>
<text x="45.1" y="63.2">D2</text>
<text x="45.1" y="65.7">D3</text>
<text x="67.1" y="65.7">D4</text>
<text x="67.1" y="63.2">D5</text>
<text x="67.1" y="60.7">D6</text>
<text x="77.5" y="65.7">Q4</text>
<text x="77.5" y="63.2">Q5</text>
<text x="77.5" y="60.7">Q6</text>
<text x="113.5" y="60.7">A7</text>
<text x="113.5" y="65.7">A9</text>
<text x="113.5" y="63.2">A8</text>
<text x="125.1" y="60.7">D7</text>
<text x="201.7" y="61.9">I0c</text>
<text x="201.7" y="64.5">I0d</text>
<text x="212.3" y="63.2">Za</text>
<text x="212.3" y="65.7">Zb</text>
<text x="255" y="63.2">G1</text>
<text x="255" y="60.7">G2</text>
<text x="33.5" y="70.8">A5</text>
<text x="33.5" y="68.3">A4</text>
<text x="45.1" y="68.3">D4</text>
<text x="45.1" y="70.8">D5</text>
<text x="67.1" y="70.8">D2</text>
<text x="67.1" y="68.3">D3</text>
<text x="77.5" y="70.8">Q2</text>
<text x="77.5" y="68.3">Q3</text>
<text x="113.5" y="68.3">A10</text>
<text x="113.5" y="70.8">A11</text>
<text x="201.7" y="69.6">I1a</text>
<text x="212.3" y="70.8">Zd</text>
<text x="212.4" y="68.3">Zc</text>
<text x="33.5" y="75.9">A7</text>
<text x="33.5" y="73.4">A6</text>
<text x="45.1" y="73.4">D6</text>
<text x="45.1" y="75.9">D7</text>
<text x="67.1" y="75.9">D0</text>
<text x="67.1" y="73.4">D1</text>
<text x="77.5" y="75.9">Q0</text>
<text x="77.5" y="73.4">Q1</text>
<text x="113.5" y="73.4">A12</text>
<text x="113.5" y="75.9">A13</text>
<text x="152.1" y="75.9">P3</text>
<text x="158.5" y="76" transform="rotate(-90 158.5 76)">S0</text>
<text x="161" y="76" transform="rotate(-90 161 76)">S1</text>
<text x="162.2" y="75.9">Dsl</text>
<text x="201.7" y="72.1">I1b</text>
<text x="201.7" y="74.6">I1c</text>
<text x="201.7" y="77.2">I1d</text>
<text x="255" y="74.6">A0</text>
<text x="255" y="77.2">A1</text>
<text x="33.5" y="83.5">A10</text>
<text x="33.5" y="81">A9</text>
<text x="33.5" y="78.4">A8</text>
<text x="113.5" y="83.5">VPP</text>
<text x="113.5" y="81">PGM</text>
<text x="152.1" y="83.5">P0</text>
<text x="152.1" y="81">P1</text>
<text x="152.1" y="78.4">P2</text>
<text x="157.4" y="81">K1</text>
<text x="162.6" y="83.5">Q2</text>
<text x="162.6" y="81">Q1</text>
<text x="162.6" y="78.4">Q0</text>
<text x="201.7" y="81">S Quad Mux</text>
<text x="201.7" y="83.5">E</text>
<text x="255" y="82.3">A3</text>
<text x="255" y="79.7">A2</text>
<text x="265.5" y="82.3">Q0</text>
<text x="33.5" y="88.6">A12</text>
<text x="33.5" y="86.1">A11</text>
<text x="113.5" y="86.1">CE</text>
<text x="113.5" y="88.6">OE</text>
<text x="121.3" y="89.9">27128</text>
<text x="121.6" y="89.7" transform="rotate(-90 121.6 89.7)">GND</text>
<text x="152.1" y="87.3">Cp</text>
<text x="154.5" y="84.8">74LS194</text>
<text x="162.1" y="88.6">Dsr</text>
<text x="162.6" y="86.1">Q3</text>
<text x="255" y="89.9">A6</text>
<text x="255" y="87.3">A5</text>
<text x="255" y="84.8">A4</text>
<text x="265.5" y="89.9">Q3</text>
<text x="265.5" y="87.3">Q2</text>
<text x="265.5" y="84.8">Q1</text>
<text x="33.5" y="93.7">PGM</text>
<text x="152.1" y="91.1">CL</text>
<text x="255" y="95">G2</text>
<text x="255" y="92.4">A7</text>
<text x="33.5" y="96.2">VPP</text>
<text x="33.5" y="98.8">CE</text>
<text x="33.5" y="101.3">OE</text>
<text x="162.3" y="101.5" transform="rotate(-90 162.3 101.5)">S</text>
<text x="163" y="98.8">M1B</text>
<text x="216.2" y="97.5">74LS04</text>
<text x="226.1" y="96.2">L2B</text>
<text x="255" y="97.5">G1</text>
<text x="41.6" y="102.4" transform="rotate(-90 41.6 102.4)">GND</text>
<text x="41.9" y="102.6">2764</text>
<text x="157.2" y="105.1">C</text>
<text x="157.2" y="102.6">D</text>
<text x="157.7" y="105.1">74LS74</text>
<text x="163.8" y="107.7">Q</text>
<text x="163.8" y="102.6">Q</text>
<text x="38.8" y="112.7">VSS</text>
<text x="162.3" y="108.2" transform="rotate(-90 162.3 108.2)">R</text>
<text x="201.7" y="110.2">D0</text>
<text x="201.7" y="112.7">D1</text>
<text x="212.1" y="110.2">Q0</text>
<text x="212.1" y="112.7">Q1</text>
<text x="75.1" y="119.1">74LS86</text>
<text x="76.9" y="114">J2D</text>
<text x="163.1" y="119.1">M1A</text>
<text x="201.7" y="115.3">D2</text>
<text x="201.7" y="117.8">D3</text>
<text x="212.1" y="115.3">Q2</text>
<text x="212.1" y="117.8">Q3</text>
<text x="76.9" y="125.4">J2C</text>
<text x="157.2" y="122.9">D</text>
<text x="157.2" y="125.4">C</text>
<text x="162.3" y="121.8" transform="rotate(-90 162.3 121.8)">S</text>
<text x="163.8" y="122.9">Q</text>
<text x="201.7" y="120.4">D4</text>
<text x="201.7" y="122.9">D5</text>
<text x="206.9" y="120.4">K4</text>
<text x="212.1" y="120.4">Q4</text>
<text x="212.1" y="122.9">Q5</text>
<text x="75.1" y="130.5">74LS86</text>
<text x="162.3" y="128.5" transform="rotate(-90 162.3 128.5)">R</text>
<text x="162.7" y="131.8">74LS74</text>
<text x="163.8" y="128">Q</text>
<text x="201.7" y="128">Cp</text>
<text x="76.9" y="135.6">J2B</text>
<text x="201.7" y="133.1">Mr</text>
<text x="205.3" y="133.1">74LS174</text>
<text x="75.1" y="140.7">74LS86</text>
<text x="77" y="145.8">J2A</text>
<text x="75.1" y="150.8">74LS86</text>
<text x="36.6" y="157.2">D</text>
<text x="36.6" y="159.7">C N1A</text>
<text x="41.6" y="156.1" transform="rotate(-90 41.6 156.1)">S</text>
<text x="43.2" y="157.2">Q</text>
<text x="76.8" y="157.2">H2A</text>
<text x="30.7" y="166.1">74LS74</text>
<text x="41.6" y="162.8" transform="rotate(-90 41.6 162.8)">R</text>
<text x="43.2" y="162.3">Q</text>
<text x="75.1" y="162.3">74LS86</text>
<text x="76.7" y="167.3">H2B</text>
<text x="75.1" y="172.4">74LS86</text>
<text x="38.1" y="176.2">L2A</text>
<text x="76.7" y="178.8">H2C</text>
<text x="38.1" y="180">74LS04</text>
<text x="75.1" y="183.9">74LS86</text>
<text x="76.7" y="188.9">H2D</text>
<text x="75.1" y="194">74LS86</text>
</g>
<g font-size="1.2" fill="#000084">
<text x="193" y="25.4">SCR2S[1..0]</text>
<text x="86.4" y="39.3">SCR2A[13..0]</text>
<text x="29.2" y="43">MAP2A[12..0]</text>
<text x="249.2" y="112.8">PAL2A[7..0]</text>
<text x="26.6" y="191.5">LV[7..0]</text>
</g>
<g font-size="1.2" fill="#0f0f0f">
<text x="116.9" y="34.3">VCC</text>
<text x="101.6" y="41.9">SCR2A0</text>
<text x="172.9" y="41.9">VSS</text>
<text x="243.8" y="39.3">PAL2A0</text>
<text x="243.8" y="41.9">PAL2A1</text>
<text x="61" y="44.4">VCC</text>
<text x="101.6" y="44.4">SCR2A1</text>
<text x="101.6" y="47">SCR2A2</text>
<text x="243.8" y="44.4">PAL2A2</text>
<text x="243.8" y="47">PAL2A3</text>
<text x="52.1" y="52">SCR2_CLK 11</text>
<text x="101.6" y="52">SCR2A4</text>
<text x="101.6" y="49.5">SCR2A3</text>
<text x="243.8" y="52">PAL2A5</text>
<text x="243.8" y="49.5">PAL2A4</text>
<text x="21.6" y="57.1">MAP2A0</text>
<text x="21.6" y="59.7">MAP2A1</text>
<text x="53.4" y="59.7">MAP2D1</text>
<text x="53.4" y="57.1">MAP2D0</text>
<text x="89.2" y="59.7">SCR2A9</text>
<text x="89.2" y="57.1">SCR2A8</text>
<text x="101.6" y="59.7">SCR2A7</text>
<text x="101.6" y="57.1">SCR2A6</text>
<text x="101.6" y="54.6">SCR2A5</text>
<text x="141" y="57.1">VCC</text>
<text x="172.9" y="54.6">VSS</text>
<text x="243.8" y="57.1">PAL2A7</text>
<text x="243.8" y="54.6">PAL2A6</text>
<text x="21.6" y="64.7">LV5</text>
<text x="21.6" y="62.2">MAP2A2</text>
<text x="53.4" y="62.2">MAP2D2</text>
<text x="53.4" y="64.7">MAP2D3</text>
<text x="88" y="64.7">SCR2A11</text>
<text x="88" y="62.2">SCR2A10</text>
<text x="101.6" y="64.7">SCR2A9</text>
<text x="101.6" y="62.2">SCR2A8</text>
<text x="221.2" y="62.2">SCR2S1</text>
<text x="221.2" y="64.7">SCR2S0</text>
<text x="21.6" y="69.8">LV7</text>
<text x="21.6" y="67.3">LV6</text>
<text x="53.4" y="67.3">MAP2D4</text>
<text x="53.4" y="69.8">MAP2D5</text>
<text x="88" y="67.3">SCR2A12</text>
<text x="88" y="69.8">SCR2A13</text>
<text x="101.6" y="69.8">SCR2A11</text>
<text x="101.6" y="67.3">SCR2A10</text>
<text x="221.6" y="69.8">PAL2A1</text>
<text x="221.6" y="67.3">PAL2A0</text>
<text x="21.6" y="77.4">MAP2A8</text>
<text x="21.6" y="72.4">MAP2A6</text>
<text x="21.6" y="74.9">MAP2A7</text>
<text x="53.4" y="74.9">MAP2D7</text>
<text x="53.4" y="72.4">MAP2D6</text>
<text x="87.4" y="72.4">HFLIP2</text>
<text x="87.6" y="74.9">VFLIP2</text>
<text x="101.6" y="72.4">SCR2A12</text>
<text x="101.6" y="74.9">SCR2A13</text>
<text x="172.9" y="74.9">VSS</text>
<text x="243.8" y="73.6">PAL2A0</text>
<text x="243.8" y="76.2">PAL2A1</text>
<text x="21.6" y="80">MAP2A9</text>
<text x="21.6" y="82.5">MAP2A10</text>
<text x="102.9" y="81.2">VCC</text>
<text x="190.5" y="82.5">VSS</text>
<text x="243.8" y="83.8">PAL2A4</text>
<text x="243.8" y="78.7">PAL2A2</text>
<text x="243.8" y="81.2">PAL2A3</text>
<text x="21.6" y="87.6">MAP2A12</text>
<text x="21.6" y="85.1">MAP2A11</text>
<text x="102.9" y="86.3">VSS</text>
<text x="172.9" y="87.6">VSS</text>
<text x="243.8" y="88.9">PAL2A6</text>
<text x="243.8" y="86.3">PAL2A5</text>
<text x="22.9" y="93.9">VCC</text>
<text x="141" y="90.1">VCC</text>
<text x="243.8" y="91.4">PAL2A7</text>
<text x="22.9" y="99">VSS</text>
<text x="120.6" y="96.5">VSS</text>
<text x="139.7" y="101.6">MAP2SCR1</text>
<text x="86.7" y="113">SCR2A2</text>
<text x="151.1" y="110.5">VCC</text>
<text x="186.7" y="111.7">MAP2D1</text>
<text x="186.7" y="109.2">MAP2D0</text>
<text x="231.8" y="109.2">PAL2A2</text>
<text x="231.8" y="111.7">PAL2A3</text>
<text x="21.6" y="115.5">LV1</text>
<text x="186.7" y="116.8">HFLIP2</text>
<text x="186.7" y="114.3">MAP2D2</text>
<text x="231.8" y="114.3">PAL2A4</text>
<text x="86.7" y="124.4">SCR2A5</text>
<text x="139.7" y="121.9">MAP2SCR0</text>
<text x="21.6" y="127">LV4</text>
<text x="151.1" y="130.8">VCC</text>
<text x="21.6" y="137.1">LV3</text>
<text x="45.7" y="132">VFLIP2</text>
<text x="86.7" y="134.6">SCR2A4</text>
<text x="189.2" y="132">VSS</text>
<text x="21.6" y="147.3">LV2</text>
<text x="86.7" y="144.7">SCR2A3</text>
<text x="42" y="151.1">VCC</text>
<text x="63.5" y="153.6">HFLIP2</text>
<text x="24.1" y="158.7">SCR2_CLK3</text>
<text x="86.7" y="156.2">SCR2A7</text>
<text x="42" y="166.3">VCC</text>
<text x="86.7" y="166.3">SCR2A1</text>
<text x="21.6" y="168.9">LV0</text>
<text x="25.4" y="175.2">HFLIP2</text>
<text x="61" y="175.2">HFLIP2</text>
<text x="86.7" y="177.8">SCR2A0</text>
<text x="61" y="180.3">MAP2A6</text>
<text x="61" y="190.5">SCR2A0</text>
<text x="86.7" y="187.9">SCR2A6</text>
</g>
<g font-size="1.2" fill="#840000">
<text x="162.8" y="35.3">MAP2SCR1</text>
<text x="162.8" y="31.5">MAP2SCR0</text>
<text x="275.9" y="48">SCR2E</text>
<text x="275.9" y="50.6">SCR2F</text>
<text x="275.9" y="82.3">SCR2A</text>
<text x="275.9" y="87.4">SCR2C</text>
<text x="275.9" y="84.9">SCR2B</text>
<text x="275.9" y="89.9">SCR2D</text>
<text x="205.7" y="96.3">SCR2ON</text>
<text x="171.8" y="107.7">SCR2_CLK</text>
<text x="121.3" y="125.5">SCR2_CLK</text>
<text x="18.1" y="157.3">HS_X4</text>
<text x="61.3" y="186.5">HS_X3</text>
</g>
<g font-size="1.2" fill="#006464">
<text x="266.8" y="36.5">L3</text>
<text x="262.6" y="56.2" transform="rotate(-90 262.6 56.2)">TBP24S10N</text>
<text x="266.8" y="70.8">L4</text>
<text x="262.6" y="90.5" transform="rotate(-90 262.6 90.5)">TBP24S10N</text>
</g>
<g font-size="1.2" fill="#0000c2">
<text x="198.1" y="45.7">REVISAR CONEXIONES</text>
<text x="33" y="53.3">MAP2</text>
<text x="248.9" y="115.5">A[7:5] driven by C5</text>
</g>
<g font-size=".8" fill="#840000">
<text x="255" y="64.7">256 WORDS BY 4 BITS</text>
<text x="255" y="99">256 WORDS BY 4 BITS</text>
</g>
</svg>
